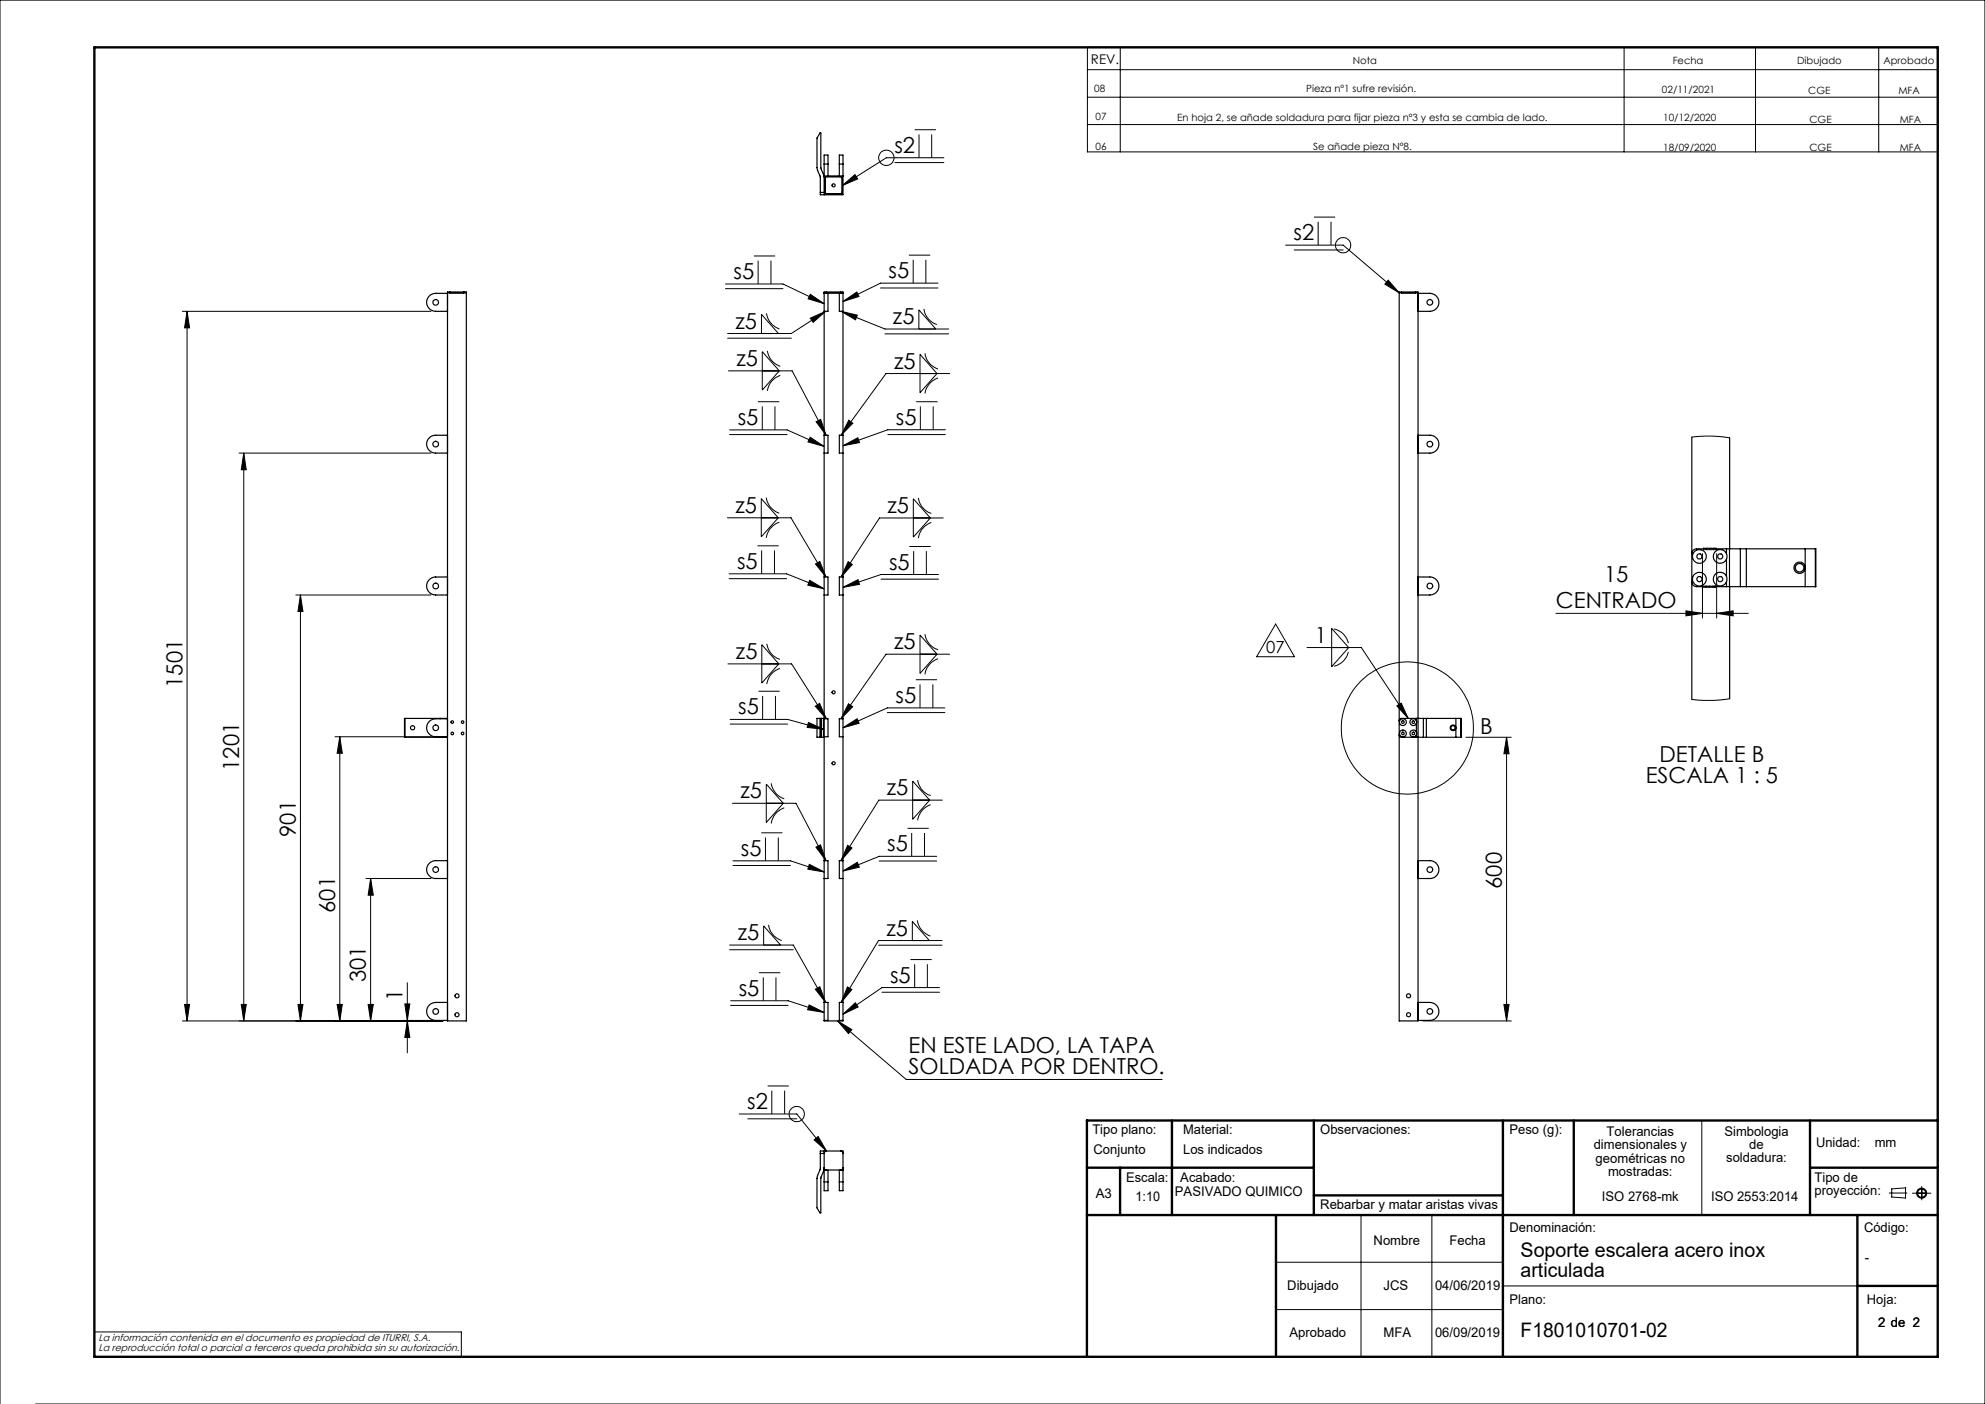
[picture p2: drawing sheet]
<svg xmlns="http://www.w3.org/2000/svg" width="420mm" height="297mm" viewBox="0 0 420 297" stroke-linecap="round" stroke-linejoin="round" font-family="sans-serif">
<g fill="none" stroke="#000" stroke-width=".21">
<path d="M230.1 10h179.9v22.1h-179.9zM230.1 14.7h179.9M237 10v22.1M343.6 10v22.1M371.4 10v22.1M397.5 10v22.1M178.2 39.3l2.7-2.4 .6 .9zM189.3 34.4h10.4M193.5 27.4h4.5M194.5 28.4v5M197.1 28.4v5M199.7 33.4h-12.2l-9.3 5.9"/>
<path d="M230.1 20.6h179.9M230.1 26.3h179.9M159.5 54.1h4.5M160.4 55.1v5M163.1 55.1v5M192.3 54h4.5M193.2 55v4.9M195.9 55v4.9M198.5 59.9h-12.2l-7.9 3.9M272 51.9h12.2l11.9 10M273.8 52.9h10.4M278 45.9h4.5"/>
<path d="M278.9 46.9v5M281.6 46.9v5M293.7 59.3l2.4 2.6-3.1-1.8zM38.6 65.9h52.6M39.6 65.9l.5 3.5h-1zM39.6 65.9v150.1M153.5 60.1h12.2l8.7 4.1M153.5 61.1h12.2M154 71.5h13.4M154.1 78.5h13.5l7.2 13.6M161.1 70.6v-4.1l3.6 4.1M161.3 74.4l3.6 4.1-3.6 4z"/>
<path d="M162.2 66.3a4.1 4.1 0 0 0 2.7 3.3M162.3 74.2a4.1 4.1 0 0 0 2.8 3.3M165.1 79.4a4.1 4.1 0 0 0-2.8 3.3M171.4 62.3l3 1.9-3.4-1zM171.4 67.3l3.3-1.4-2.7 2.3zM174.7 65.9l-7.3 4.7h-13.4M178 65.9l9.3 3.7h13.4M178 65.9l3.4 .8-.4 1zM178.4 63.8l2.9-2 .5 .9zM186.3 60.9h12.2M187.3 70.6h13.4M194.4 69.6v-4.1l3.6 4.1"/>
<path d="M194.7 75l3.6 4-3.6 4.1zM195.5 65.4a4.1 4.1 0 0 0 2.7 3.2M195.7 74.8a4.1 4.1 0 0 0 2.8 3.3M198.5 80a4 4 0 0 0-2.8 3.3M200.9 79h-13.4l-9.5 13.1M50.6 95.8h40.6M51.6 95.8l.5 3.6h-1.1zM51.6 95.8v120.2M154.4 90.9h12.1l7.9 3.5M154.4 91.9h12.1M160.4 85h4.5M161.3 86v4.9"/>
<path d="M164 86v4.9M171.4 92.5l3 1.9-3.4-.9zM172.7 89.2l.9-.5 1.2 3.4zM178.4 94.3l3.1-1.7 .4 1zM179.6 88.9l.8 .6-2.4 2.6zM187.9 91.9h12.1M193.9 85h4.5M194.7 86v4.9M197.4 86v4.9M200 90.9h-12.1l-9.5 3.4M358 92.5l4.4-.3 3.6 .4M153.9 109.5h13.5l7.4 12.6"/>
<path d="M160.3 115.5h4.4M161.1 105.5l3.6 4-3.6 4.1zM161.1 116.4v5M162.1 105.3a4 4 0 0 0 2.8 3.2M163.9 116.4v5M164.9 110.5a4.1 4.1 0 0 0-2.8 3.3M172.5 119.3l1-.5 1.3 3.3zM179.5 118.8l.8 .6-2.3 2.7zM192.4 115.6h4.5M193.3 105.5l3.5 4.1-3.5 4zM193.3 116.6v4.9M194.3 105.3a4.1 4.1 0 0 0 2.8 3.3"/>
<path d="M196 116.6v4.9M197.1 110.5l-.3 .1a4.1 4.1 0 0 0-2.5 3.2M199.6 109.6h-13.5l-8.1 12.5M360.2 117.1v13.6M360.3 115.9a.2 .2 0 0 1 .2 .2 .2 .2 0 0 1-.2 .2M360.6 115.9l.2 .1-.2 .3M360.9 115.9a.2 .2 0 0 1 .2 .2 .2 .2 0 0 1-.2 .2M361.2 115.9l.2 .1-.2 .3M361.5 115.9a.2 .2 0 0 1 .2 .2 .2 .2 0 0 1-.2 .2M361.8 115.9l.2 .1-.2 .3M362.1 115.9a.2 .2 0 0 1 .2 .2 .2 .2 0 0 1-.2 .2M362.4 115.9l.2 .1-.2 .3"/>
<path d="M362.7 115.9a.2 .2 0 0 1 .2 .2 .2 .2 0 0 1-.2 .2M363 115.9l.2 .1-.1 .3h-.1M363.2 117.1v13.6M62.6 125.9h28.6M63.6 125.9l.5 3.5h-1.1zM63.6 125.9v90.1M154.3 121.4h12.1l8 3.2M154.3 122.4h12.1M161.2 136.4l3.6 4-3.6 4.1zM162.2 136.2a4.1 4.1 0 0 0 2.8 3.3M171.3 122.8l3.1 1.8-3.5-.8zM178.4 124.2l3.1-1.6 .4 1z"/>
<path d="M186.4 122.5h12.2M194.7 134.3l3.6 4.1-3.6 4zM195.7 134.2a4.1 4.1 0 0 0 2.8 3.2M198.5 139.3a4.1 4.1 0 0 0-2.8 3.4M198.6 121.5h-12.2l-8 2.7M200.9 138.4h-13.4l-9.6 13.6M269.9 132l4 6.9h-8zM276.5 137h11.5l10 15M281.8 132.9l3.6 4.1-3.6 4zM282.3 133a4 4 0 0 1 3 3.1M285.3 137.9a4 4 0 0 1-3 3M329.2 129.7h40.7"/>
<path d="M356.7 129.2l3.5 .5-3.5 .6zM360.4 123.9a.21 .21 0 0 1 .2 .2 .21 .21 0 0 1-.2 .2M360.7 123.9l.2 .1-.2 .3M361 123.9a.21 .21 0 0 1 .2 .2 .21 .21 0 0 1-.2 .2M361.3 123.9l.2 .1-.2 .3M361.6 123.9a.21 .21 0 0 1 .2 .2 .21 .21 0 0 1-.2 .2M361.9 123.9l.2 .1-.2 .3M362.2 123.9a.21 .21 0 0 1 .2 .2 .21 .21 0 0 1-.2 .2M362.5 123.9l.2 .1-.2 .3M362.8 123.9a.21 .21 0 0 1 .2 .2 .21 .21 0 0 1-.2 .2M363.2 129.7l3.5-.5v1.1zM70.9 155.9h20.3"/>
<path d="M71.9 155.9l.5 3.4h-1.1zM71.9 155.9v60.1M154 140.4h13.5l7.3 11.6M154.5 152.2h12.2l7.6 2.1M154.5 153.2h12.2M160.5 146.2h4.5M161.4 147.2v5M164.1 147.2v5M165 141.4a4.2 4.2 0 0 0-2.8 3.3M171.1 152.8l3.2 1.5-3.5-.4zM172.5 149.4l.9-.6 1.4 3.2zM178.4 153.9l3-1.9 .4 1z"/>
<path d="M179.5 148.9l.9 .6-2.5 2.5zM187.7 150.7h12.2M193.8 143.8h4.5M194.7 144.8v5M197.4 144.8v5M199.9 149.8h-12.2l-9.3 4.1M295.6 149.3l.9-.6 1.5 3.3zM310.2 156h9.6M318.8 156l.5 3.5h-1.1zM318.8 156v60M366 147.8l-3.2 .4h-2.6l-2.2-.2M155 169.9h13.4l6.4 12.2"/>
<path d="M161.1 176.2h4.5M162 177.2v4.9M162.1 165.9l3.6 4-3.6 4.1zM163.2 165.7a4.1 4.1 0 0 0 2.7 3.3M164.7 177.2v4.9M165.9 170.9l-.2 .1a4.1 4.1 0 0 0-2.5 3.2M172.6 179.2l1-.5 1.2 3.4zM179.4 178.8l.9 .6-2.4 2.7zM192 175.2h4.5M192.9 176.2v4.9M193.1 165.2l3.6 4.1-3.6 4zM194.2 165a4 4 0 0 0 2.7 3.3"/>
<path d="M195.6 176.2v4.9M196.9 170.2a4 4 0 0 0-2.7 3.3M199.4 169.3h-13.5l-8 12.8M77.4 185.8h13.8M78.4 185.8l.6 3.6h-1.1zM78.4 185.8v30.2M154.4 199.9h13.5l6.8 12.2M155.1 182.1h12.2l7.1 2.4M155.1 183.1h12.2M161.6 199.9v-4l3.6 4M162.6 195.6a4.1 4.1 0 0 0 2.8 3.4M171.2 182.8l3.2 1.7-3.5-.6z"/>
<path d="M178.4 184.3l3-1.9 .4 1zM185.9 200h13.4M186 182.1h12.2M193 199v-4.1l3.6 4.1M194.1 194.7a4.1 4.1 0 0 0 2.8 3.3M198.2 181.1h-12.2l-7.6 3.2M199.3 199h-13.4l-7.9 13.1M38.6 216h55.1M39.1 212.5h1l-.5 3.5zM51 212.5h1.1l-.5 3.5zM63 212.5h1.1l-.5 3.5zM71.3 212.5h1.1l-.5 3.5z"/>
<path d="M77.9 212.5h1.1l-.6 3.5zM85.2 215.9h6M85.7 212.4h1l-.5 3.5zM86.2 216l.5 3.5h-1zM86.2 207.9v14.8M154.4 200.9h13.5M154.6 211.7h12.2l7.6 2.5M154.6 212.7h12.2M160.6 205.8h4.5M161.5 206.8v4.9M164.2 206.8v4.9M171.2 212.6l3.2 1.6-3.5-.6z"/>
<path d="M172.5 209.3l1-.6 1.2 3.4zM177.2 216l14.5 12.3h54.2M177.2 216l3 1.8-.7 .8zM178.4 214.6l2.6-2.5 .6 .9zM179.3 208.8l.9 .5-2.2 2.8zM186.6 209.9h12.2M192.6 203h4.5M193.5 204v4.9M196.2 204v4.9M198.8 208.9h-12.2l-8.2 5.7M301 216h18.8M318.2 212.5h1.1l-.5 3.5z"/>
<path d="M156.4 235.7h12.2l6.3 7.8M158.2 236.7h10.4M162.4 229.7h4.5M163.3 230.7v5M166 230.7v5M360.1 237v20M172.3 241.1l.8-.7 1.8 3.1zM288 257v30M303 257v30M399.7 252.4h3.8M400.3 251.5l2.9-.2v2.1l-2.9-.2zM404.6 252.4h4"/>
<path d="M406.6 251v2.8M270 267h48M270 277h48M318 272h75M0 297v-297h420v297h-412.5M20 281.8h77.6v5.2"/>
<circle cx="187.5" cy="33.4" r="1.62"/>
<circle cx="284.2" cy="51.9" r="1.62"/>
<circle cx="297.8" cy="154" r="14"/>
<circle cx="168.6" cy="235.7" r="1.62"/>
<circle cx="406.6" cy="252.4" r=".86"/>
<circle cx="406.6" cy="252.4" r="1.07"/>
</g>
<g fill="none" stroke="#000" stroke-width=".5">
<path d="M20 10h390v277h-390zM248 237v20M278 237v20M318 237v50M333 237v20M383 237v20M410 237h-180v50M230 257h180M230 247h48M237 247v10M270 257v30M278 252.9h40"/>
<path d="M383 247h27M393 257v30M393 272h17"/>
</g>
<g fill="#000">
<path d="M39.6 65.9l.5 3.5h-1zM39.1 212.5h1l-.5 3.5z"/>
<path d="M293.7 59.3l2.4 2.6-3.1-1.8zM295.6 149.3l.9-.6 1.5 3.3zM177.2 216l3 1.8-.7 .8zM178.4 214.6l2.6-2.5 .6 .9zM178.4 184.3l3-1.9 .4 1zM178.4 153.9l3-1.9 .4 1zM178.4 124.2l3.1-1.6 .4 1zM178.4 94.3l3.1-1.7 .4 1zM178.4 63.8l2.9-2 .5 .9zM171.4 62.3l3 1.9-3.4-1zM171.4 92.5l3 1.9-3.4-.9zM171.3 122.8l3.1 1.8-3.5-.8zM171.1 152.8l3.2 1.5-3.5-.4zM171.2 182.8l3.2 1.7-3.5-.6zM171.2 212.6l3.2 1.6-3.5-.6zM172.7 89.2l.9-.5 1.2 3.4zM179.6 88.9l.8 .6-2.4 2.6zM172.5 119.3l1-.5 1.3 3.3zM172.5 149.4l.9-.6 1.4 3.2zM172.6 179.2l1-.5 1.2 3.4zM172.5 209.3l1-.6 1.2 3.4zM179.3 208.8l.9 .5-2.2 2.8zM179.4 178.8l.9 .6-2.4 2.7zM179.5 148.9l.9 .6-2.5 2.5zM179.5 118.8l.8 .6-2.3 2.7zM178 65.9l3.4 .8-.4 1zM171.4 67.3l3.3-1.4-2.7 2.3zM178.2 39.3l2.7-2.4 .6 .9zM172.3 241.1l.8-.7 1.8 3.1z"/>
<path d="M356.7 129.2l3.5 .5-3.5 .6zM363.2 129.7l3.5-.5v1.1z"/>
<path d="M318.8 156l.5 3.5h-1.1zM318.2 212.5h1.1l-.5 3.5z"/>
<path d="M86.2 216l.5 3.5h-1zM85.7 212.4h1l-.5 3.5zM77.9 212.5h1.1l-.6 3.5zM78.4 185.8l.6 3.6h-1.1zM71.3 212.5h1.1l-.5 3.5zM71.9 155.9l.5 3.4h-1.1zM63 212.5h1.1l-.5 3.5zM63.6 125.9l.5 3.5h-1.1zM51 212.5h1.1l-.5 3.5zM51.6 95.8l.5 3.6h-1.1z"/>
</g>
<g fill="none" stroke="#000" stroke-width=".25">
<path d="M174.4 37.5l-.7-1.9-.1-7.5-.7 1.1v6.3l.7 1.8v3.4M174.4 34.7v-1.9h.8v1.9M174.4 34.7v6.5M174.4 34.7h.8M174.4 37.2h4M174.6 37.4h3.6v3.6h-3.6zM175.2 34.7v2.5M177.6 34.7v-1.9h.8v1.9M177.6 34.7h.8M177.6 34.7v2.5M178.2 37.8v-.2l-.4-.2h-2.9l-.4 .3v2.9l.2 .3 .2 .2h2.9l.4-.3v-.2M178.4 34.7v6.5h-4.8v-.5"/>
<path d="M173.6 40.7h.8M94.7 62.1h-2.5a1.91 1.91 0 0 0-1.9 1.9 1.91 1.91 0 0 0 1.9 1.9h2.5M94.7 61.9h4M95.2 61.8h-.5v154.2h4v-154.2h-.5M95.2 61.8h3M95.2 61.8v.1M98.2 61.8v.1M174.4 62.1v3.8M174.4 62.1h.8v3.8h-.8M174.4 61.9h4M174.4 65.9v26.2M174.9 61.8h-.5v.3"/>
<path d="M174.9 61.8h3M174.9 61.8v.1M177.9 61.8h.5v.3M177.9 61.8v.1M178.4 62.1h-.8v3.8h.8M178.4 62.1v3.8M178.4 65.9v26.2M296.1 61.9h3.9M296.5 61.8h-.4v154.2h3.9v-154.2h-.5M296.5 61.8v.1M296.5 61.8h3M299.5 61.8v.1"/>
<path d="M300 62.1h2.5a1.91 1.91 0 0 1 2 1.9 1.91 1.91 0 0 1-2 1.9h-2.5M94.7 92.1h-2.5a1.89 1.89 0 0 0-1.9 1.9 1.89 1.89 0 0 0 1.9 1.8h2.5M174.4 92.1v3.7M174.4 92.1h.8v3.7h-.8M174.4 95.8v26.3M178.4 92.1h-.8v3.7h.8M178.4 92.1v3.7M178.4 95.8v26.3M300 92.1h2.5a1.89 1.89 0 0 1 2 1.9 1.89 1.89 0 0 1-2 1.8h-2.5M358 92.5v55.5M366 92.6v23.5M365.3 117.1l.1 .5-.1 .7"/>
<path d="M365.3 116.1h.6M365.3 117.1a1.45 1.45 0 0 0-2.2-.5 1.45 1.45 0 0 0 0 2.2 1.45 1.45 0 0 0 2.2-.5M365.3 116.1h-6.3a1.02 1.02 0 0 0-1 1M365.3 116.1v1M365.3 118.3v3.6M365.9 116.1h2.3M365.9 116.1v8M368.2 116.1h1.3M368.2 116.1v8M369.5 116.1v8M369.5 116.1h14.6M382 116.1v8"/>
<path d="M384.1 116.1h.1v8h-.1M384.1 116.1v8M94.7 122.1h-2.5a1.91 1.91 0 0 0-1.9 1.9 1.91 1.91 0 0 0 1.9 1.9h2.5M174.4 122.1v3.8M174.4 122.1h.8v3.8h-.8M174.4 125.9v26.1M178.4 122.1h-.8v3.8h.8M178.4 122.1v3.8M178.4 125.9v26.1M300 122.1h2.5a1.91 1.91 0 0 1 2 1.9 1.91 1.91 0 0 1-2 1.9h-2.5M358 123.1a.96 .96 0 0 0 1 1h6.3M365.3 121.9l.1 .8-.1 .4"/>
<path d="M365.3 124.1h.6M365.3 121.9a1.45 1.45 0 0 0-2.2-.5 1.45 1.45 0 0 0 0 2.2 1.45 1.45 0 0 0 2.2-.5M365.3 123.1v1M365.9 124.1h2.3M366 124.1v23.7M368.2 124.1h1.3M369.5 124.1h14.6M85.7 152h-.1v4h.1M85.7 152h7.2M85.7 156h7.2M85.7 152v4M92.9 152h.3"/>
<path d="M92.9 156h.3M92.9 152h.1M92.9 155.9v.1M93.2 152h1.2M93.2 156h1.2M93.2 152h.1M93.2 155.9v.1M94.4 152h.3M94.4 156h.3M94.4 152h.1M94.4 155.9v.1M94.7 152h-2.5a1.91 1.91 0 0 0-1.9 1.9 1.91 1.91 0 0 0 1.9 2h2.5"/>
<path d="M173.5 152h.2M173.5 156h.2M173.5 152h-.6v4h.6M173.5 152v4M173.7 152h.1M173.7 156h.1M173.7 152v4M173.7 152h.5M173.7 156h.5M174.2 152h.2M174.2 156h.2M174.2 152v4"/>
<path d="M174.4 152v3.9M174.4 152h.8v3.9h-.8M174.4 155.9v26.2M178.4 152h-.8v3.9h.8M178.4 152v3.9M178.4 155.9v26.2M296.1 155.5v.2l.3 .3h3.3M299.7 154.9v.5M299.7 152.5v.5M299.7 152h1.5M299.7 156h1.5M299.7 154.9a.72 .72 0 0 0-1.1-.3 .72 .72 0 0 0 0 1.1 .72 .72 0 0 0 1.1-.3"/>
<path d="M299.7 152.5a.72 .72 0 0 0-1.1-.3 .72 .72 0 0 0 0 1.1 .72 .72 0 0 0 1.1-.3M299.7 152h-3.3l-.3 .2v.3M299.7 152v.5M299.7 153v1.9M299.7 155.4v.6M301.2 152h.6M301.2 156h.6M301.2 152v4M301.8 152h7.3v4h-7.3M301.8 152v4M308 152v4M94.7 182.1h-2.5a1.89 1.89 0 0 0-1.9 1.9 1.89 1.89 0 0 0 1.9 1.8h2.5"/>
<path d="M174.4 182.1v3.7M174.4 182.1h.8v3.7h-.8M174.4 185.8v26.3M178.4 182.1h-.8v3.7h.8M178.4 182.1v3.7M178.4 185.8v26.3M300 182.1h2.5a1.89 1.89 0 0 1 2 1.9 1.89 1.89 0 0 1-2 1.8h-2.5M94.7 212.1h-2.5a1.91 1.91 0 0 0-1.9 1.9 1.91 1.91 0 0 0 1.9 1.9h2.5M174.4 212.1v3.8M174.4 212.1h.8v3.8h-.8M174.4 215.9v.1h4v-.1M178.4 212.1h-.8v3.8h.8"/>
<path d="M178.4 212.1v3.8M300 212.1h2.5a1.91 1.91 0 0 1 2 1.9 1.91 1.91 0 0 1-2 1.9h-2.5M173.6 244v-.5h4.8v6.5M173.6 244v3.4l-.7 1.8v6.3l.6 1.1h.2v-7.5l.7-1.9M174.4 247l.1 .4 .4 .1M174.4 250v1.9h.8v-1.9M174.4 243.5v6.5M174.4 247.5h4M174.4 250h.8M174.9 243.5l-.5 .2v.3h-.8M175.2 247.5v2.5M177.6 250v1.9h.8v-1.9"/>
<path d="M177.6 247.5v2.5M177.6 250h.8M177.9 243.5l.4 .2 .1 .3M178.4 247l-.2 .4-.3 .1"/>
<circle cx="176.4" cy="39.2" r=".33"/>
<circle cx="92.2" cy="64" r=".6"/>
<circle cx="302.5" cy="64" r=".6"/>
<circle cx="92.2" cy="93.9" r=".6"/>
<circle cx="302.5" cy="94" r=".61"/>
<circle cx="359.6" cy="117.7" r="1.45"/>
<circle cx="359.6" cy="117.7" r=".55"/>
<circle cx="364" cy="117.7" r=".55"/>
<circle cx="92.2" cy="124" r=".6"/>
<circle cx="302.5" cy="124" r=".61"/>
<circle cx="359.6" cy="122.5" r="1.45"/>
<circle cx="359.6" cy="122.5" r=".55"/>
<circle cx="364" cy="122.5" r=".55"/>
<circle cx="380.8" cy="120.1" r="1.2"/>
<circle cx="380.8" cy="120.1" r=".9"/>
<circle cx="87.3" cy="153.9" r=".46"/>
<circle cx="92.2" cy="153.9" r=".6"/>
<circle cx="95.7" cy="155.2" r=".27"/>
<circle cx="95.7" cy="152.8" r=".26"/>
<circle cx="97.9" cy="152.8" r=".26"/>
<circle cx="97.9" cy="155.1" r=".26"/>
<circle cx="176.4" cy="146.5" r=".33"/>
<circle cx="296.8" cy="152.8" r=".71"/>
<circle cx="296.8" cy="155.2" r=".71"/>
<circle cx="296.8" cy="152.7" r=".27"/>
<circle cx="296.8" cy="155.1" r=".27"/>
<circle cx="299" cy="152.7" r=".28"/>
<circle cx="299" cy="155.1" r=".28"/>
<circle cx="307.4" cy="153.9" r=".46"/>
<circle cx="307.5" cy="154" r=".6"/>
<circle cx="176.4" cy="161.5" r=".34"/>
<circle cx="92.2" cy="184" r=".59"/>
<circle cx="302.5" cy="184" r=".61"/>
<circle cx="92.2" cy="214" r=".6"/>
<circle cx="96.7" cy="210.7" r=".43"/>
<circle cx="96.7" cy="214.6" r=".43"/>
<circle cx="298" cy="210.7" r=".43"/>
<circle cx="298" cy="214.6" r=".43"/>
<circle cx="302.5" cy="214" r=".6"/>
</g>
<g font-size="4.7">
<text x="189.2" y="32.3">s2</text>
<text x="273.7" y="50.8">s2</text>
<text x="155.2" y="59">s5</text>
<text x="188" y="58.9">s5</text>
<text x="155.6" y="69.5">z5</text>
<text x="188.9" y="68.6">z5</text>
<text x="155.8" y="77.4">z5</text>
<text x="189.2" y="78">z5</text>
<text x="156.1" y="89.9">s5</text>
<text x="189.6" y="89.9">s5</text>
<text x="155.6" y="108.5">z5</text>
<text x="187.8" y="108.5">z5</text>
<text x="156" y="120.4">s5</text>
<text x="188.1" y="120.5">s5</text>
<text x="339.4" y="123.2">15</text>
<text x="329.2" y="128.7">CENTRADO</text>
<text x="189.2" y="137.4">z5</text>
<text x="278.2" y="136">1</text>
<text x="155.7" y="139.4">z5</text>
<text x="38.6" y="145.5" transform="rotate(-90 38.6 145.5)">1501</text>
<text x="189.5" y="148.7">s5</text>
<text x="156.2" y="151.1">s5</text>
<text x="313.2" y="155.3">B</text>
<text x="351.1" y="161.1">DETALLE B</text>
<text x="50.6" y="163" transform="rotate(-90 50.6 163)">1201</text>
<text x="348.2" y="165.6">ESCALA 1 : 5</text>
<text x="156.7" y="168.9">z5</text>
<text x="187.6" y="168.2">z5</text>
<text x="62.6" y="177" transform="rotate(-90 62.6 177)">901</text>
<text x="156.8" y="181.1">s5</text>
<text x="187.7" y="180.1">s5</text>
<text x="317.8" y="188" transform="rotate(-90 317.8 188)">600</text>
<text x="70.9" y="193.1" transform="rotate(-90 70.9 193.1)">601</text>
<text x="187.6" y="197.9">z5</text>
<text x="156.1" y="198.9">z5</text>
<text x="77.4" y="207.8" transform="rotate(-90 77.4 207.8)">301</text>
<text x="188.3" y="207.9">s5</text>
<text x="85.2" y="211.8" transform="rotate(-90 85.2 211.8)">1</text>
<text x="156.3" y="210.7">s5</text>
<text x="192.2" y="222.7">EN ESTE LADO, LA TAPA</text>
<text x="192.2" y="227.3">SOLDADA POR DENTRO.</text>
<text x="158.1" y="234.6">s2</text>
</g>
<g font-size="4.2">
<text x="321.7" y="265.9">Soporte escalera acero inox</text>
<text x="321.7" y="270.1">articulada</text>
<text x="321.7" y="282.8">F1801010701-02</text>
</g>
<text font-size="3.5" x="267.9" y="138.1">07</text>
<g font-size="2.8">
<text x="230.8" y="13.6">REV.</text>
<text x="231.1" y="239.9">Tipo plano:</text>
<text x="250.3" y="239.9">Material:</text>
<text x="279.3" y="239.9">Observaciones:</text>
<text x="319.4" y="239.9">Peso (g):</text>
<text x="231.4" y="244.1">Conjunto</text>
<text x="250.3" y="244.1">Los indicados</text>
<text x="337.2" y="243.1">dimensionales y</text>
<text x="337.6" y="246">geométricas no</text>
<text x="339.9" y="240.3">Tolerancias</text>
<text x="364.9" y="240.2">Simbologia</text>
<text x="365.3" y="245.9">soldadura:</text>
<text x="370.1" y="243">de</text>
<text x="384.2" y="242.7">Unidad:</text>
<text x="396.7" y="242.7">mm</text>
<text x="238.3" y="250">Escala:</text>
<text x="249.7" y="250">Acabado:</text>
<text x="340.2" y="248.8">mostradas:</text>
<text x="383.9" y="250">Tipo de</text>
<text x="231.9" y="253.4">A3</text>
<text x="240.3" y="254">1:10</text>
<text x="248.6" y="253">PASIVADO QUIMICO</text>
<text x="279.3" y="255.7">Rebarbar y matar aristas vivas</text>
<text x="338.9" y="254">ISO 2768-mk</text>
<text x="362" y="254">ISO 2553:2014</text>
<text x="383.9" y="252.8">proyección:</text>
<text x="290.6" y="263.3">Nombre</text>
<text x="306.7" y="263.3">Fecha</text>
<text x="319.4" y="260.6">Denominación:</text>
<text x="394.4" y="260.6">Código:</text>
<text x="394.6" y="266.9">-</text>
<text x="272.4" y="273">Dibujado</text>
<text x="292.7" y="273">JCS</text>
<text x="303.6" y="273">04/06/2019</text>
<text x="319.4" y="275.8">Plano:</text>
<text x="395" y="275.8">Hoja:</text>
<text x="397.4" y="280.6">2 de 2</text>
<text x="272.8" y="282.8">Aprobado</text>
<text x="292.7" y="282.8">MFA</text>
<text x="303.6" y="282.8">06/09/2019</text>
</g>
<g font-size="2.1">
<text x="286.2" y="13.6">Nota</text>
<text x="353.9" y="13.6">Fecha</text>
<text x="380.3" y="13.6">Dibujado</text>
<text x="398.5" y="13.6">Aprobado</text>
<text x="231.5" y="19.4">08</text>
<text x="276.4" y="19.5">Pieza nº1 sufre revisión.</text>
<text x="351.7" y="19.6">02/11/2021</text>
<text x="382.6" y="19.9">CGE</text>
<text x="401.7" y="19.9">MFA</text>
<text x="231.8" y="25.4">07</text>
<text x="249.1" y="25.5">En hoja 2, se añade soldadura para fijar pieza nº3 y esta se cambia de lado.</text>
<text x="351.9" y="25.6">10/12/2020</text>
<text x="382.9" y="25.9">CGE</text>
<text x="401.9" y="25.9">MFA</text>
<text x="231.8" y="31.8">06</text>
<text x="277.8" y="31.8">Se añade pieza Nº8.</text>
<text x="351.9" y="31.9">18/09/2020</text>
<text x="382.9" y="31.9">CGE</text>
<text x="401.9" y="31.9">MFA</text>
<text x="20.8" y="283.7">La información contenida en el documento es propiedad de ITURRI, S.A.</text>
<text x="20.8" y="285.7">La reproducción total o parcial a terceros queda prohibida sin su autorización.</text>
</g>
</svg>
